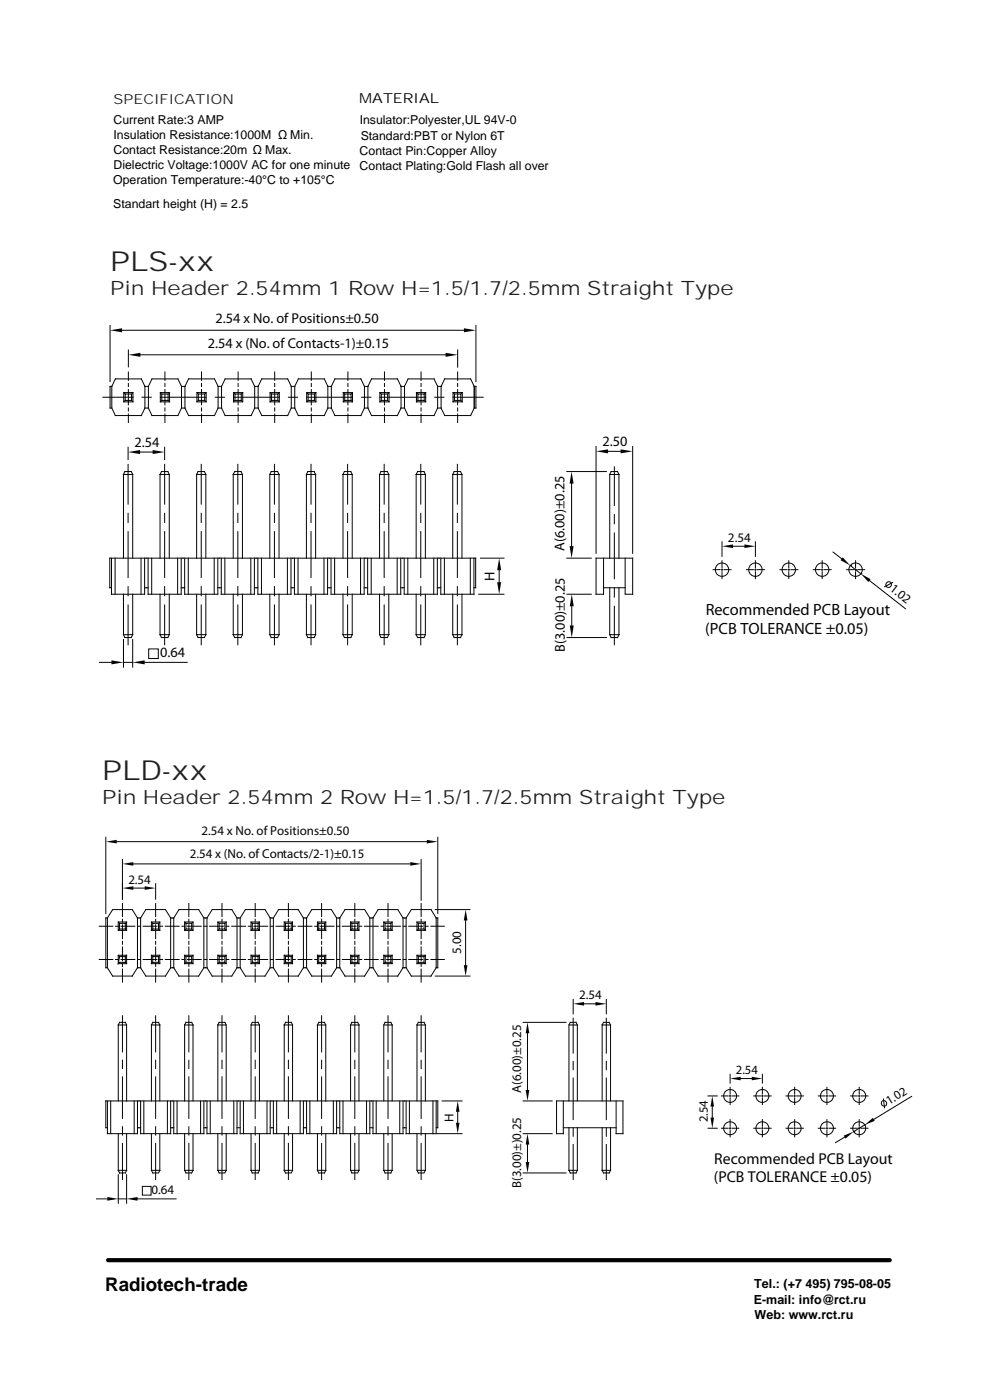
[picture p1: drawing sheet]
<svg xmlns="http://www.w3.org/2000/svg" width="613mm" height="860mm" viewBox="0 0 613 860" stroke-linecap="round" stroke-linejoin="round" font-family="sans-serif">
<g fill="none" stroke="#020303" stroke-width=".61">
<path d="M512 339l5 4M438 350h4M443 350h1M443 344v5M443 350h.1M443 351v4M445 350h4M459 350h4M464 350h.1M464 344v5M464 351v4M465 350h5"/>
<path d="M479 350h4M484 350h1M484 344v5M484 350h.1M484 351v4M486 350h4M522 347l7 5M534 357l22 17"/>
<circle cx="443" cy="350" r="4"/>
<circle cx="464" cy="350" r="4"/>
<circle cx="484" cy="350" r="4"/>
</g>
<g fill="#020303">
<path d="M518 342l4 5-6-3z"/>
<path d="M529 352l6 4-2 2z"/>
</g>
<g fill="none" stroke="#020303" stroke-width=".61">
<path d="M443 333v9M450 336h7M464 333v9M500 350h4M505 350h.1M505 344v5M505 351v4M506 350h5M520 350h4M525 350h1M526 344v5M526 350h.1"/>
<path d="M526 351v4M527 350h4M548 358l-5 2"/>
<circle cx="505" cy="350" r="4"/>
<circle cx="526" cy="350" r="4"/>
<circle cx="546" cy="359" r="1.8"/>
</g>
<g fill="#020303">
<path d="M443 336l7-2v3z"/>
<path d="M457 334l7 2-7 1z"/>
</g>
<path d="M448 660v5M468 660v5M455 663h7" fill="none" stroke="#020303" stroke-width=".61"/>
<g fill="#020303">
<path d="M448 663l7-2v3z"/>
<path d="M462 661l6 2-6 1z"/>
</g>
<path d="M435 673h6M437 680v7M435 693h6" fill="none" stroke="#020303" stroke-width=".61"/>
<g fill="#020303">
<path d="M437 673l2 7h-3z"/>
<path d="M436 687h3l-2 6z"/>
</g>
<g fill="none" stroke="#020303" stroke-width=".61">
<path d="M443 673h4M448 673h1M448 668v4M448 673v1M448 674v5M450 673h4M463 673h4M468 673h1M468 668v4M468 673v1M468 674v5M470 673h4"/>
<path d="M483 673h4M488 673h1M488 668v4M488 673v1M488 674v5M489 673h4M560 673l-23 15M443 693h4M448 693h1M448 688v4M448 693h.1M448 694v4"/>
<path d="M450 693h4M463 693h4M468 693h1M468 688v4M468 693h.1M468 694v4M470 693h4M483 693h4M488 693h1M488 688v4M488 693h.1M488 694v4"/>
<path d="M489 693h4M519 699l-6 3M531 691l-7 4"/>
<circle cx="448" cy="673" r="4"/>
<circle cx="468" cy="673" r="4"/>
<circle cx="488" cy="673" r="4"/>
<circle cx="448" cy="693" r="4"/>
<circle cx="468" cy="693" r="4"/>
<circle cx="488" cy="693" r="4"/>
</g>
<g fill="#020303">
<path d="M518 698l6-3-5 4z"/>
<path d="M531 691l5-4 1 2z"/>
</g>
<g fill="none" stroke="#020303" stroke-width=".61">
<path d="M159 237v14M159 237l2-4h16l2 4v14l-2 4h-16l-2-4M159 237h-3v14h3M169 228v6M169 236v1M169 239v10M191 228v6M191 236v1M191 239v10M201 237h3M201 237v14M201 237l-2-4h-16l-2 4v14l2 4h16l2-4"/>
<path d="M204 237v14M206 233l-2 4M214 228v6M214 236v1M214 239v10M222 233l2 4M224 237h2M224 237v14M226 237v14M226 237l2-4h16l2 4M236 228v6M236 236v1"/>
<path d="M236 239v10M246 237h2M246 237v14M248 237v14M251 233l-3 4M166 241h6v6h-6zM166 241l1 1M167 242h4v4h-4zM167 246l-1 1M169 251v1M169 254v6M171 246l1 1"/>
<path d="M172 241l-1 1M188 241h6v6h-6zM188 241l1 1M189 242h4v4h-4zM189 246l-1 1M191 251v1M191 254v6M193 246l1 1M194 241l-1 1M201 251h3M204 251l2 4M211 241h6v6h-6z"/>
<path d="M211 241l1 1M212 242h4v4h-4zM212 246l-1 1M214 251v1M214 254v6M216 246l1 1M217 241l-1 1M224 251h2M224 251l-2 4M226 251l2 4h16l2-4M233 241h6v6h-6zM233 241l1 1"/>
<path d="M234 242h4v4h-4zM234 246l-1 1M236 251v1M236 254v6M238 246l1 1M239 241l-1 1M246 251h2M248 251l3 4M256 241l1 1M257 246l-1 1M212 290h3l1 1h-5zM234 290h4l1 1h-6z"/>
<path d="M257 290l-1 1M348 290h24M351 297v38M348 343h15M503 673h4M508 673h.1M508 668v4M508 673v1M508 674v5M509 673h4M522 673h5M527 673h1"/>
<path d="M528 668v4M528 673v1M528 674v5M529 673h4M543 675v5M503 693h4M508 693h.1M508 688v4M508 694v4M509 693h4M522 693h5M527 693h1"/>
<path d="M528 688v4M528 693h.1M528 694v4M529 693h4"/>
<circle cx="508" cy="673" r="4"/>
<circle cx="528" cy="673" r="4"/>
<circle cx="543" cy="678" r="1.7"/>
<circle cx="508" cy="693" r="4"/>
<circle cx="528" cy="693" r="4"/>
</g>
<g fill="#020303">
<path d="M351 290l1 7h-2z"/>
<path d="M350 335h2l-1 8z"/>
</g>
<path d="M348 365h15M351 372v12M348 392h24" fill="none" stroke="#020303" stroke-width=".61"/>
<g fill="#020303">
<path d="M351 365l1 7h-2z"/>
<path d="M350 384h2l-1 8z"/>
</g>
<g fill="none" stroke="#020303" stroke-width=".61">
<path d="M259 228v6M259 236v1M259 239v10M267 233l2 4M269 237h2M269 237v14M271 237v14M271 237l2-4h16l2 4M281 228v6M281 236v1M281 239v10M291 237h1v14h-1z"/>
<path d="M291 237v14l-2 4h-16l-2-4M259 251v1M259 254v6M261 246v1M261 241v1M269 251h2M269 251l-2 4M278 241l1 1M278 241h6v6h-6zM279 246l-1 1M279 242h4v4h-4zM281 251v1"/>
<path d="M281 254v6M283 246l1 1M284 241l-1 1M366 274v66M373 277h8M389 274v66M258 285v25M260 290l1 1v52M278 291l1-1h4l1 1M278 291v52M278 291h6M281 285v25"/>
<path d="M284 291v52M258 315v6M281 315v6M258 327v28M281 327v28M266 343v22M269 343v22M270 343h22v18h-1M271 343v22h20v-22M273 343v22M289 343v22M258 360v6"/>
<path d="M258 372v24M261 365v25l-1 2M269 361h2M278 365v25M281 360v6M281 372v24M284 365v25M278 390l1 2h4l1-2M278 390h6"/>
</g>
<g fill="#020303">
<path d="M366 277l7-1v2z"/>
<path d="M381 276l8 1-8 1z"/>
</g>
<g fill="none" stroke="#020303" stroke-width=".61">
<path d="M79 275v7M86 278h8M101 275v7M375 291v-1h4l1 1M375 291v52M375 291h5M377 287v23M380 291v52M377 316v6M377 327v29M371 343v22h-5v-22h23v22h-5v-22M371 361h13"/>
<path d="M375 361v29M377 361v6M377 372v24M380 361v29M375 390v2h4l1-2M375 390h5"/>
</g>
<g fill="#020303">
<path d="M79 278l7-2v3z"/>
<path d="M94 276l7 2-7 1z"/>
</g>
<path d="M295 343h15M307 350v8M294 365h16" fill="none" stroke="#020303" stroke-width=".61"/>
<g fill="#020303">
<path d="M305 358h3l-1 7z"/>
<path d="M307 343l1 7h-3z"/>
</g>
<path d="M68 200v34M292 200v34M75 203h210M256 291h5M257 290h3M247 343h23M248 365h21" fill="none" stroke="#020303" stroke-width=".61"/>
<g fill="#020303">
<path d="M68 203l7-1v2z"/>
<path d="M285 202l7 1-7 1z"/>
</g>
<path d="M79 215v10M86 218h188M281 215v11" fill="none" stroke="#020303" stroke-width=".61"/>
<g fill="#020303">
<path d="M79 218l7-1v2z"/>
<path d="M274 217l7 1-7 1z"/>
</g>
<g fill="none" stroke="#020303" stroke-width=".61">
<path d="M154 233l2 4M251 233h16M63 244h19M87 244h6M99 244h28M132 244h6M143 244h29M156 251l-2 4M177 244h6M188 244h28M222 244h6M233 244h28"/>
<path d="M251 255h16M256 241h5v6h-5zM257 242h4v4h-4zM267 244h6M278 244h19M76 291v52M79 285v25M82 291v52M98 291v52M101 285v25M104 291v52M121 291v52"/>
<path d="M124 285v25M126 291v52M143 291v52M146 285v25M149 291v52M79 315v6M101 315v6M124 315v6M146 315v6M79 327v28M101 327v28M124 327v28"/>
<path d="M146 327v28M135 343h22M79 360v6M79 372v24M101 360v6M101 372v24M124 360v6M124 372v24M136 365h20M146 360v6M146 372v24M76 393v17"/>
<path d="M82 393v17M256 390h5M257 392h3M61 407h7M76 407h6M89 407h26"/>
</g>
<g fill="#020303">
<path d="M68 406l8 1-8 1z"/>
<path d="M82 407l7-1v2z"/>
</g>
<g fill="none" stroke="#020303" stroke-width=".61">
<path d="M69 237v14l2 4h16l2-4M69 237h-1v14h1M69 237l2-4h16l2 4M79 228v6M79 236v1M79 239v10M89 237h2M89 237v14M91 237l2-4h16l2 4M91 237v14M101 228v6M101 236v1"/>
<path d="M101 239v10M111 237v14M111 237h3M114 237v14M114 237l2-4h16l2 4M124 228v6M124 236v1M124 239v10M134 237h2M134 237v14M136 237v14M146 228v6"/>
<path d="M146 236v1M146 239v10M154 233h-16l-2 4M179 237h2M206 233h16M76 241h6v6h-6zM76 241l1 1M77 242h4v4h-4zM77 246l-1 1M79 251v1M79 254v6M81 246l1 1"/>
<path d="M82 241l-1 1M89 251h2M91 251l2 4h16l2-4M98 241h6v6h-6zM98 241l1 1M99 242h4v4h-4zM99 246l-1 1M101 251v1M101 254v6M103 246l1 1M104 241l-1 1M111 251h3"/>
<path d="M114 251l2 4h16l2-4M121 241l1 1M121 241h6v6h-6zM122 246l-1 1M122 242h4v4h-4zM124 251v1M124 254v6M126 246l1 1M127 241l-1 1M134 251h2M136 251l2 4h16M143 241l1 1"/>
<path d="M143 241h6v6h-6zM144 246l-1 1M144 242h4v4h-4zM146 251v1M146 254v6M148 246l1 1M149 241l-1 1M179 251h2M206 255h16M77 290h4l1 1h-6zM99 290h4l1 1h-6zM122 290h4v1h-5z"/>
<path d="M144 290h4l1 1h-6zM166 291l1-1h4v1M166 291h5M166 291v52M169 285v25M171 291v52M188 291v52M188 291l1-1h4l1 1M188 291h6M191 285v25M194 291v52M211 291v52"/>
<path d="M214 285v25M216 291v52M233 291v52M236 285v25M239 291v52M256 291v52M169 315v6M191 315v6M214 315v6M236 315v6M169 327v28M191 327v28"/>
<path d="M214 327v28M236 327v28M68 343v22h21v-22M71 343v22M87 343v22M91 343v22h20v-22M93 343v22M109 343v22M113 343v22h21v-22M116 343v22M132 343v22M135 343h-68v18h1"/>
<path d="M136 343v22M138 343v22M154 343v22M156 343v22M158 343v22h21v-22M161 343v22M177 343v22M181 343v22h20v-22M183 343v22M199 343v22M203 343v22h21v-22M206 343v22"/>
<path d="M221 343v22M226 343v22h20v-22M228 343v22M244 343v22M247 343h-90M248 343v22M250 343v22M76 365v25M82 365v25M89 361h2M98 365v25M104 365v25"/>
<path d="M111 361h2M121 365v25M126 365v25M134 361h2M143 365v25M149 365v25M156 361h2M166 365v25M169 360v6M169 372v24M171 365v25M179 361h2"/>
<path d="M188 365v25M191 360v6M191 372v24M194 365v25M201 361h2M211 365v25M214 360v6M214 372v24M216 365v25M224 361h2M233 365v25M236 360v6"/>
<path d="M236 372v24M239 365v25M246 361h2M256 365v25l1 2M76 390l1 2h4l1-2M76 390h6M91 399h6v6h-6zM98 390h6M98 390l1 2h4l1-2M121 390l1 2h4v-2M121 390h5M143 390h6"/>
<path d="M143 390l1 2h4l1-2M166 390l1 2h4v-2M166 390h5M188 390l1 2h4l1-2M188 390h6M211 390h5M211 390l1 2h3l1-2M233 390l1 2h4l1-2M233 390h6M65 514v47M72 517h190M269 514v47"/>
<path d="M249 676h20M268 693h1"/>
</g>
<g fill="#020303">
<path d="M65 517l7-1v2z"/>
<path d="M262 516l7 1-7 1z"/>
</g>
<g fill="none" stroke="#020303" stroke-width=".61">
<path d="M267 559h22M61 569h8M71 569h2M74 569h9M85 569h1M88 569h8M98 569h2M102 569h8M112 569h1M115 569h9M125 569h2M129 569h8"/>
<path d="M139 569h2M142 569h9M153 569h1M156 569h8M166 569h2M169 569h9M180 569h1M183 569h9M193 569h2M197 569h8M207 569h2M210 569h9"/>
<path d="M220 569h2M224 569h8M234 569h2M237 569h9M248 569h1M251 569h9M261 569h2M265 569h8M268 564h1M286 565v28M61 589h8M71 589h2"/>
<path d="M74 589h9M85 589h1M88 589h8M98 589h2M102 589h8M112 589h1M115 589h9M125 589h2M129 589h8M139 589h2M142 589h9M153 589h1"/>
<path d="M156 589h8M166 589h2M169 589h9M180 589h1M183 589h9M193 589h2M197 589h8M207 589h2M210 589h9M220 589h2M224 589h8M234 589h2"/>
<path d="M237 589h9M248 589h1M251 589h9M261 589h2M265 589h8M267 600h22M268 594h1"/>
</g>
<g fill="#020303">
<path d="M286 559l1 6h-2z"/>
<path d="M285 593h2l-1 7z"/>
</g>
<path d="M59 736h7M73 722v17M73 736h5M78 722v17M84 736h24" fill="none" stroke="#020303" stroke-width=".61"/>
<g fill="#020303">
<path d="M66 735l7 1-7 2z"/>
<path d="M78 736l6-1v3z"/>
</g>
<path d="M75 528v24M82 531h170M259 528v25M65 676h20M66 696h18" fill="none" stroke="#020303" stroke-width=".61"/>
<g fill="#020303">
<path d="M75 531l7-1v2z"/>
<path d="M252 530l7 1-7 1z"/>
</g>
<path d="M75 543v9M82 546h7M96 543v9" fill="none" stroke="#020303" stroke-width=".61"/>
<g fill="#020303">
<path d="M75 546l7-2v3z"/>
<path d="M89 544l7 2-7 1z"/>
</g>
<g fill="none" stroke="#020303" stroke-width=".61">
<path d="M75 555v8M66 564l3-5h12l3 5M66 564v30M66 564h-1v30h1l3 6h12l3-6M73 566h5v6h-5zM73 566v1M73 567h4v4h-4zM73 571v1M75 565v1M75 568v9M75 578v2M77 571l1 1"/>
<path d="M78 566l-1 1M175 566v1M175 566h5v6h-5zM73 587h5v5h-5zM73 587v1M73 588h4v3h-4v1zM75 582v8M75 592v2M75 595v8M77 591l1 1M78 587l-1 1M352 614v9"/>
<path d="M359 617h7M372 614v9M73 630v46M73 630h5M73 630v-2h4l1 2v46M75 624v22M175 628v2h5M75 651v5M65 676v17h1M66 676v20M68 676v20M75 661v26"/>
<path d="M167 676h20M73 696v23M75 692v5M78 696v23M168 696h18M73 719v2h4l1-2M73 719h5M75 702v23M180 719h-5v2M87 729h6v5h-6z"/>
</g>
<g fill="#020303">
<path d="M352 617l7-1v2z"/>
<path d="M366 616l6 1-6 1z"/>
</g>
<path d="M272 676h12M269 696h15M281 683v7" fill="none" stroke="#020303" stroke-width=".61"/>
<g fill="#020303">
<path d="M281 676l1 7h-2z"/>
<path d="M280 690h2l-1 6z"/>
</g>
<g fill="none" stroke="#020303" stroke-width=".61">
<path d="M96 555v8M116 555v8M136 555v8M157 555v8M177 555v8M198 555v8M218 555v8M238 555v8M259 555v8M86 564v30M86 564h-2v30h2M86 564l4-5h12l3 5"/>
<path d="M93 566l1 1M93 566h5v6h-5zM94 567h3v4h-3zM94 571l-1 1M96 565v1M96 568v9M96 578v2M97 571l1 1M98 566l-1 1M105 564v30M105 564h2M107 564l3-5h12l3 5"/>
<path d="M107 564v30M113 566h6v6h-6zM113 566l1 1M114 567h4v4h-4zM114 571l-1 1M116 565v1M116 568v9M116 578v2M118 571l1 1M119 566l-1 1M125 564v30M125 564h2"/>
<path d="M127 564l3-5h12l4 5M127 564v30M134 566l1 1M134 566h5v6h-5zM135 571l-1 1M135 567h3v4h-3zM136 565v1M136 568v9M136 578v2M138 571l1 1M139 566l-1 1M146 564v30"/>
<path d="M146 564h2M148 564l3-5h12l3 5M148 564v30M154 566l1 1M154 566h5v6h-5zM155 571l-1 1M155 567h4v4h-4zM157 565v1M157 568v9M157 578v2M159 571v1M159 566v1"/>
<path d="M166 564v30M166 564h2M168 564v30M175 571v1M175 567h4v4h-4zM177 565v1M177 568v9M177 578v2M179 571l1 1M180 566l-1 1M186 564h2M186 564v30"/>
<path d="M186 564l-3-5h-12l-3 5M188 564v30M188 564l4-5h12l3 5M195 566l1 1M195 566h5v6h-5zM196 571l-1 1M196 567h3v4h-3zM198 565v1M198 568v9M198 578v2M199 571l1 1M200 566l-1 1"/>
<path d="M207 564h2M207 564v30M209 564v30M209 564l3-5h12l3 5M215 566h5v6h-5zM215 566l1 1M216 567h4v4h-4zM216 571l-1 1M218 565v1M218 568v9M218 578v2M220 571v1"/>
<path d="M220 566v1M227 564h2M227 564v30M229 564v30M229 564l3-5h12l4 5M236 566l1 1M236 566h5v6h-5zM237 571l-1 1M237 567h3v4h-3zM238 565v1M238 568v9M238 578v2"/>
<path d="M240 571l1 1M241 566l-1 1M248 564h1M248 564v30M249 564l4-5h12l3 5v30l-3 6h-12l-4-6M249 564v30M256 566h5v6h-5zM256 566l1 1M257 567h3v4h-3zM257 571l-1 1M259 565v1M259 568v9"/>
<path d="M259 578v2M260 571l1 1M261 566l-1 1M93 587l1 1M93 587h5v5h-5zM94 588h3v3h-3zM94 591l-1 1M96 582v8M96 592v2M96 595v8M97 591l1 1M98 587l-1 1"/>
<path d="M105 594h2M105 594l-3 6h-12l-4-6M113 587h6v5h-6zM113 587l1 1M114 588h4v3h-4zM114 591l-1 1M116 582v8M116 592v2M116 595v8M118 591l1 1M119 587l-1 1M125 594h2"/>
<path d="M125 594l-3 6h-12l-3-6M134 587l1 1M134 587h5v5h-5zM135 591l-1 1M135 588h3v3h-3zM136 582v8M136 592v2M136 595v8M138 591l1 1M139 587l-1 1M146 594h2M146 594l-4 6h-12l-3-6"/>
<path d="M154 587l1 1M154 587h5v5h-5zM155 591l-1 1M155 588h4v3h-4zM157 582v8M157 592v2M157 595v8M159 591v1M159 587v1M166 594h2M166 594l-3 6h-12l-3-6M175 587v1"/>
<path d="M175 587h5v5h-5zM175 591v1M175 588h4v3h-4zM177 582v8M177 592v2M177 595v8M179 591l1 1M180 587l-1 1M186 594l-3 6h-12l-3-6M186 594h2M195 587l1 1M195 587h5v5h-5z"/>
<path d="M196 591l-1 1M196 588h3v3h-3zM198 582v8M198 592v2M198 595v8M199 591l1 1M200 587l-1 1M207 594h2M207 594l-3 6h-12l-4-6M215 587h5v5h-5zM215 587l1 1M216 588h4v3h-4z"/>
<path d="M216 591l-1 1M218 582v8M218 592v2M218 595v8M220 591v1M220 587v1M227 594h2M227 594l-3 6h-12l-3-6M236 587l1 1M236 587h5v5h-5zM237 591l-1 1M237 588h3v3h-3z"/>
<path d="M238 582v8M238 592v2M238 595v8M240 591l1 1M241 587l-1 1M248 594h1M248 594l-4 6h-12l-3-6M256 587h5v5h-5zM256 587l1 1M257 588h3v3h-3zM257 591l-1 1M259 582v8"/>
<path d="M259 592v2M259 595v8M260 591l1 1M261 587l-1 1M93 630v46M94 628h3l1 2h-5zM96 624v22M98 630v46M113 630l1-2h4l1 2M113 630v46M113 630h6M116 624v22"/>
<path d="M119 630v46M134 630l1-2h3l1 2v46M134 630v46M134 630h5M136 624v22M154 630h5M157 624v22M159 630v46M159 630v-2h-4l-1 2v46M175 630v46M175 628h4l1 2v46M177 624v22"/>
<path d="M195 630l1-2h3l1 2v46M195 630h5M195 630v46M198 624v22M215 630l1-2h4v2M215 630h5M215 630v46M218 624v22M220 630v46M236 630h5M238 624v22M241 630v46"/>
<path d="M241 630l-1-2h-3l-1 2v46M256 630l1-2h3l1 2M256 630h5M256 630v46M259 624v22M261 630v46M349 630h6M350 628h4M96 651v5M116 651v5M136 651v5M157 651v5"/>
<path d="M177 651v5M198 651v5M218 651v5M238 651v5M259 651v5M82 676v20M84 676v20M85 676h82M86 676v20h19v-20M88 676v20M96 661v26M103 676v20"/>
<path d="M107 676v20h18v-20M109 676v20M116 661v26M123 676v20M127 676v20h19v-20M129 676v20M136 661v26M144 676v20M148 676v20h18v-20M150 676v20M157 661v26M164 676v20"/>
<path d="M168 676v20M170 676v20M177 661v26M184 676v20M186 676v20M188 676v20h19v-20M190 676v20M198 661v26M205 676v20M209 676v20h18v-20M211 676v20M218 661v26"/>
<path d="M225 676v20M229 676v20h19v-20M231 676v20M238 661v26M246 676v20M249 676h-62M249 676v20h19v-20M251 676v20M259 661v26M266 676v20M269 676v17M346 676v20"/>
<path d="M383 676h-41v20M84 693h2M93 696v23l1 2h3l1-2M96 692v5M98 696v23M105 693h2M113 696v23M116 692v5M119 696v23M125 693h2M134 696v23M136 692v5"/>
<path d="M139 696v23M146 693h2M154 696v23M157 692v5M159 696v23M166 693h2M175 696v23M177 692v5M180 696v23l-1 2h-4M186 693h2M195 696v23M198 692v5"/>
<path d="M200 696v23M207 693h2M215 696v23M218 692v5M220 696v23M227 693h2M236 696v23M238 692v5M241 696v23M248 693h1M256 696v23l1 2h3l1-2M259 692v5"/>
<path d="M261 696v23M321 696h18M346 693h32M93 719h5M96 702v23M113 719l1 2h4l1-2M113 719h6M116 702v23M134 719l1 2h3l1-2M134 719h5M136 702v23M154 719l1 2h4v-2"/>
<path d="M154 719h5M157 702v23M177 702v23M195 719l1 2h3l1-2M195 719h5M198 702v23M215 719l1 2h4v-2M215 719h5M218 702v23M236 719l1 2h3l1-2M236 719h5M238 702v23"/>
<path d="M256 719h5M259 702v23M324 703v11M349 719h6M321 721h27M350 721h4"/>
</g>
<g fill="#020303">
<path d="M324 696l1 7h-2z"/>
<path d="M323 714h2l-1 7z"/>
</g>
<path d="M269 564v30M321 628h27M324 635v35M321 676h18M342 696h4M349 693v26l1 2" fill="none" stroke="#020303" stroke-width=".61"/>
<g fill="#020303">
<path d="M324 628l1 7h-2z"/>
<path d="M323 670h2l-1 6z"/>
</g>
<g fill="none" stroke="#020303" stroke-width=".61">
<path d="M350 628l-1 2v46M352 625v22M354 628l1 2v46M370 630v46M370 630h5M370 630l1-2h3l1 2v46M372 625v22M352 652v5M372 652v5M352 662v26M372 662v26M378 676v20h5v-20"/>
<path d="M352 693v5M355 693v26l-1 2M370 693v26M372 693v5M375 693v26M352 703v22M370 719h5M370 719l1 2h3l1-2M372 703v22"/>
</g>
<path d="M65 773h1h480a1.3 1.3 0 0 1 2 1 1.3 1.3 0 0 1-2 1h-480h-1z" fill="#000"/>
<g font-size="16.9" fill="#231f20">
<text x="68" y="166">PLS-xx</text>
<text x="63" y="479">PLD-xx</text>
</g>
<g font-size="12.2" fill="#231f20">
<text x="68" y="181">Pin Header 2.54mm 1 Row H=1.5/1.7/2.5mm Straight Type</text>
<text x="63" y="494">Pin Header 2.54mm 2 Row H=1.5/1.7/2.5mm Straight Type</text>
</g>
<text font-size="11.5" x="65" y="793">Radiotech-trade</text>
<g font-size="10" fill="#020303">
<text x="433" y="378">Recommended PCB Layout</text>
<text x="433" y="389">(PCB TOLERANCE ±0.05)</text>
</g>
<g font-size="9.7" fill="#020303">
<text x="439" y="715">Recommended PCB Layout</text>
<text x="439" y="726">(PCB TOLERANCE ±0.05)</text>
</g>
<g font-size="8.8" fill="#020303">
<text x="132" y="199">2.54 x No. of Positions±0.50</text>
<text x="128" y="214">2.54 x (No. of Contacts-1)±0.15</text>
<text x="83" y="275">2.54</text>
<text x="370" y="274">2.50</text>
<text x="347" y="339" transform="rotate(-90 347 339)">A(6.00)±0.25</text>
<text x="304" y="357" transform="rotate(-90 304 357)">H</text>
<text x="347" y="400" transform="rotate(-90 347 400)">B(3.00)±0.25</text>
<text x="98" y="404">0.64</text>
</g>
<text font-size="8.5" fill="#231f20" x="70" y="64">SPECIFICATION</text>
<text font-size="8.5" fill="#000002" x="221" y="64">MATERIAL</text>
<g font-size="8" fill="#020303">
<text x="447" y="333">2.54</text>
<text x="546" y="363" transform="rotate(38 546 363)">1.02</text>
<text x="124" y="513">2.54 x No. of Positions±0.50</text>
<text x="117" y="527">2.54 x (No. of Contacts/2-1)±0.15</text>
<text x="79" y="543">2.54</text>
<text x="283" y="586" transform="rotate(-90 283 586)">5.00</text>
<text x="356" y="614">2.54</text>
<text x="320" y="671" transform="rotate(-90 320 671)">A(6.00)±0.25</text>
<text x="279" y="689" transform="rotate(-90 279 689)">H</text>
<text x="320" y="730" transform="rotate(-90 320 730)">B(3.00)±)0.25</text>
<text x="93" y="734">0.64</text>
</g>
<g font-size="7.7" fill="#020303">
<text x="452" y="660">2.54</text>
<text x="546" y="679" transform="rotate(-31 546 679)">1.02</text>
<text x="435" y="690" transform="rotate(-90 435 690)">2.54</text>
</g>
<g font-size="7.7">
<text x="463" y="791">Tel.: (+7 495) 795-08-05</text>
<text x="463" y="801">E-mail: info@rct.ru</text>
</g>
<text font-size="7.7" fill="#000102" x="463" y="810">Web: www.rct.ru</text>
<g font-size="7.6">
<text x="70" y="76">Current Rate:3 AMP</text>
<text x="70" y="86">Insulation Resistance:1000M Ω Min.</text>
<text x="70" y="95">Contact Resistance:20m Ω Max.</text>
<text x="70" y="104">Dielectric Voltage:1000V AC for one minute</text>
<text x="70" y="113">Operation Temperature:-40°C to +105°C</text>
<text x="70" y="128">Standart height (H) = 2.5</text>
</g>
<g font-size="7.6" fill="#000002">
<text x="221" y="76">Insulator:Polyester,UL 94V-0</text>
<text x="222" y="86">Standard:PBT or Nylon 6T</text>
<text x="221" y="95">Contact Pin:Copper Alloy</text>
<text x="221" y="104">Contact Plating:Gold Flash all over</text>
</g>
</svg>
